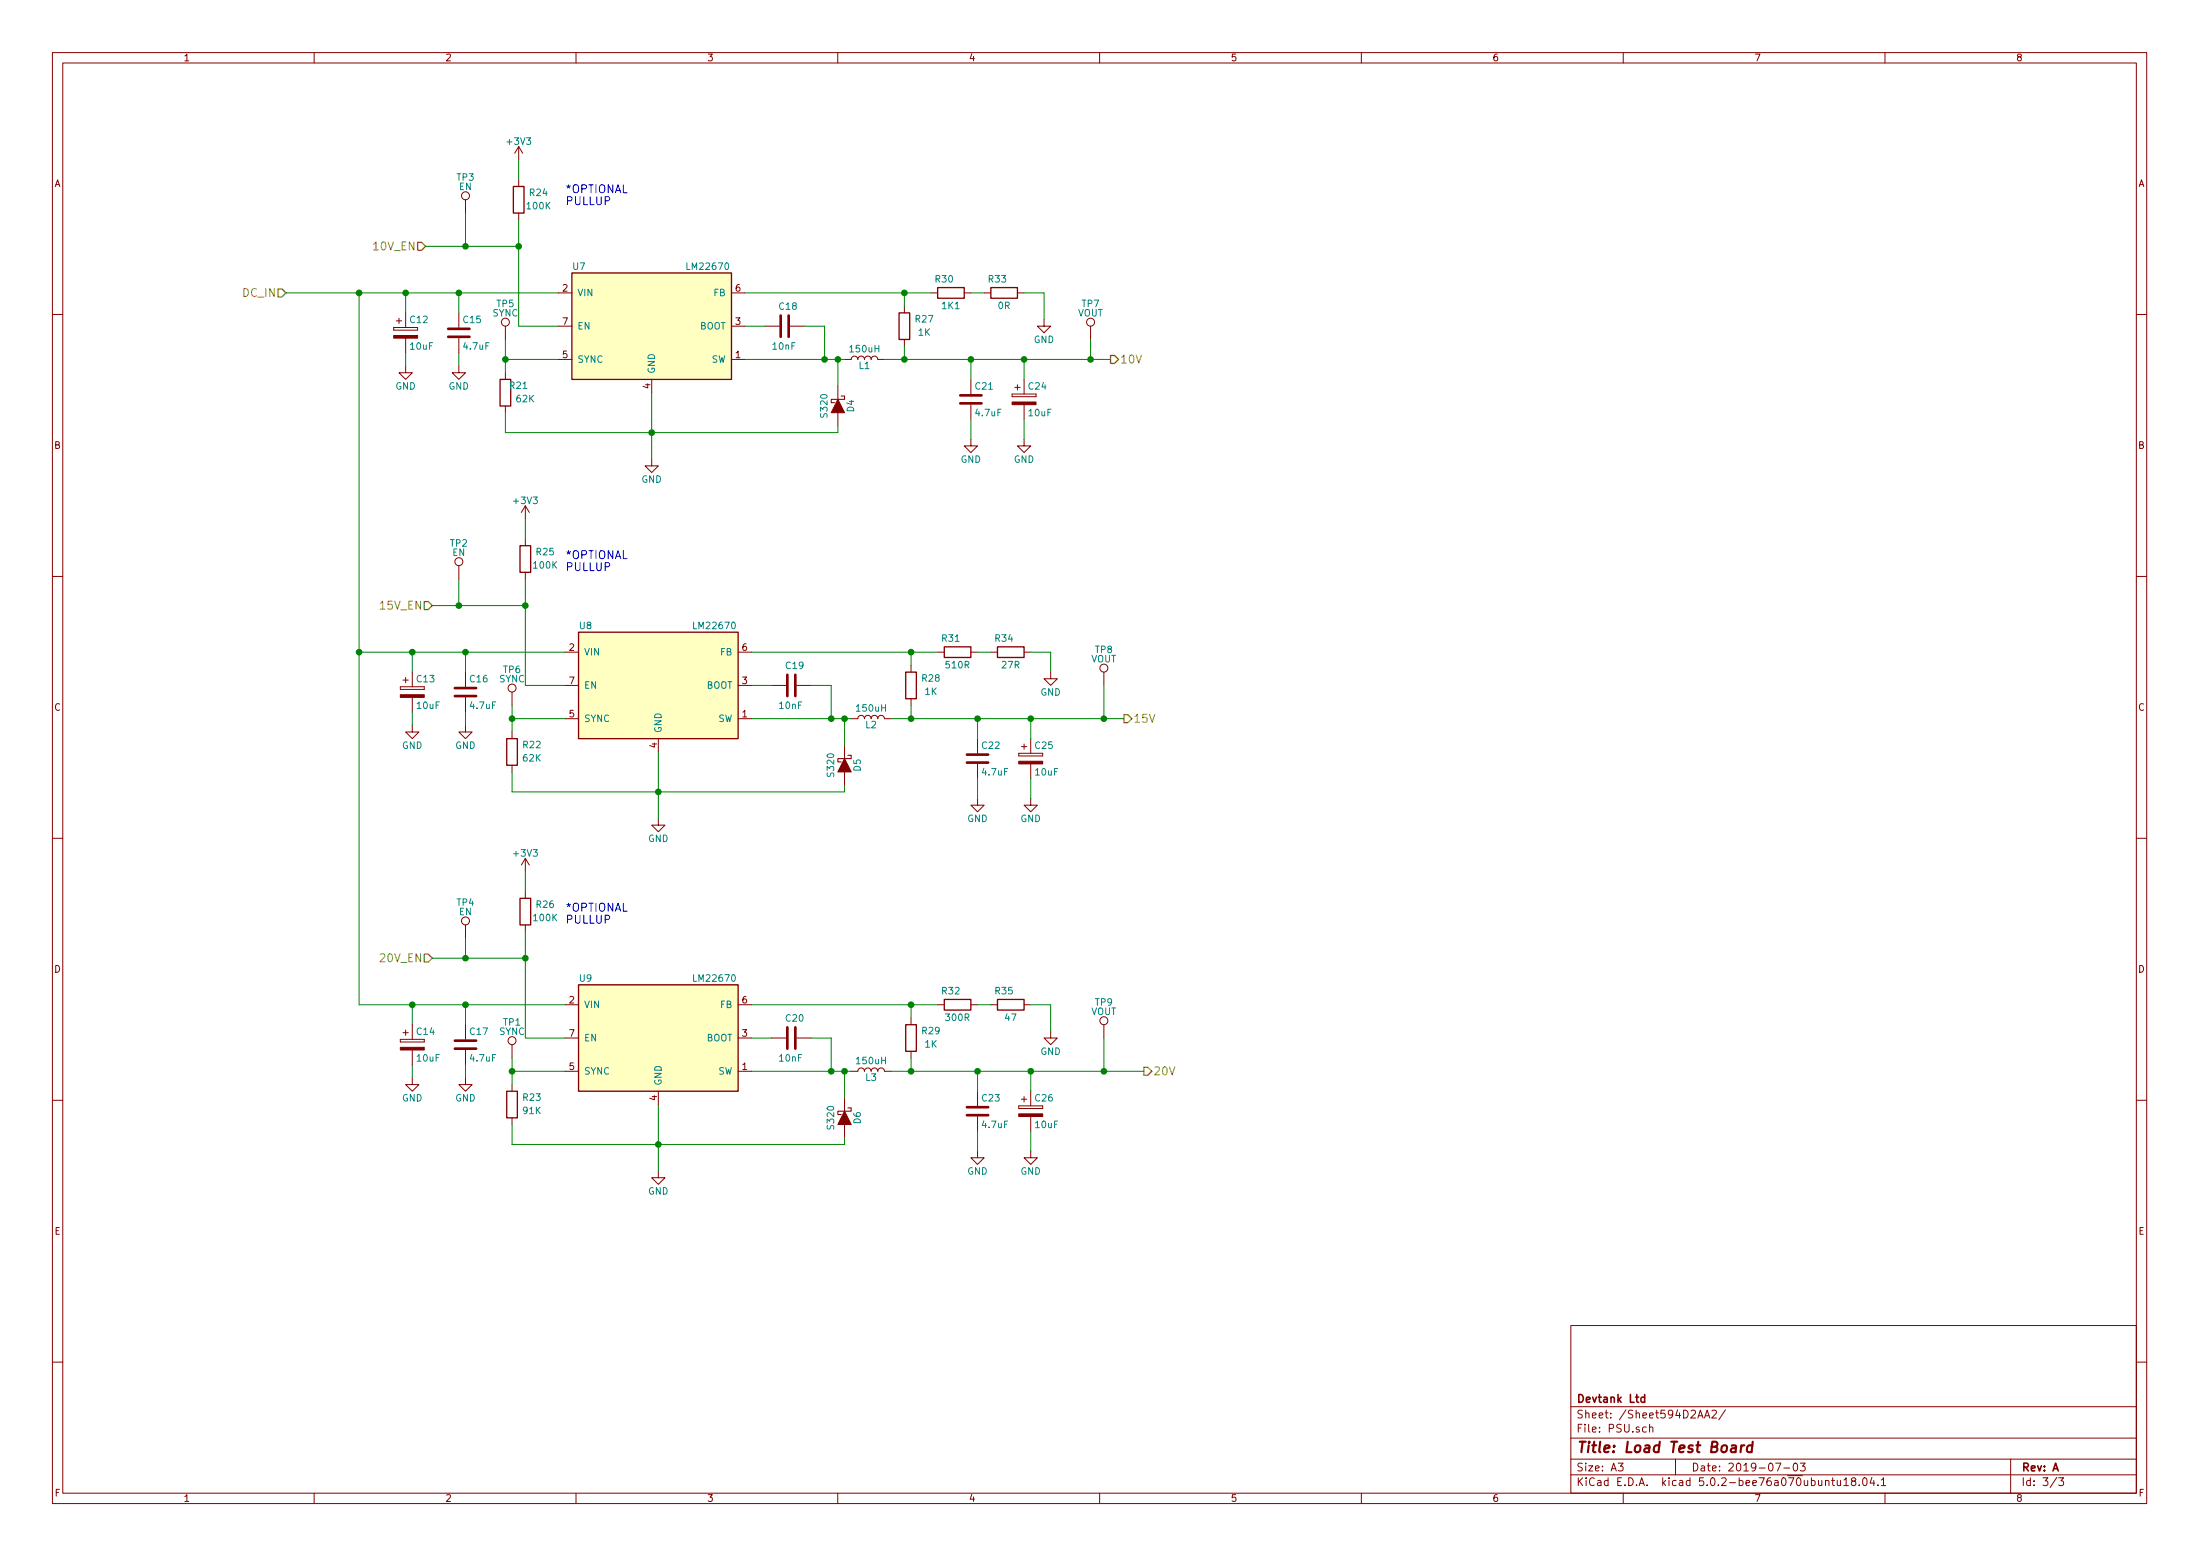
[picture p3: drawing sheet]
<svg xmlns="http://www.w3.org/2000/svg" width="420mm" height="297mm" viewBox="0 0 420 297" stroke-linecap="round" stroke-linejoin="round" font-family="sans-serif">
<g fill="none" stroke="#840000" stroke-width=".19">
<path d="M10 10h400v277h-400zM12 12h396v273.1h-396zM60 10v2M110 10v2M160 10v2M210 10v2M260 10v2M310 10v2M360 10v2M88.9 38.1v2.6M99.1 28l-.8 1.2M99.1 28v2.5"/>
<path d="M99.1 34.3v1.3M99.1 28l.7 1.2M77.5 59.7v2.8M87.6 59.7v2.8M99.1 40.7v1.2M106.7 55.9h2.5M139.7 55.9h2.5M172.7 58.5v1.2M177.8 55.9h1.3M184.1 55.9h1.3M188 55.9h1.2M194.3 55.9h1.3"/>
<path d="M10 60h2M75.2 62.5v.5zM75.2 63h4.6zM75.2 62.5h4.6zM75.7 61.3h1M76.2 60.7v1.1M77.5 69.9v1.3h1.2l-1.2 1.2-1.3-1.2h1.3M77.5 64.6v2.7M79.8 62.5v.5zM87.6 69.9v1.3h1.3l-1.3 1.2-1.2-1.2h1.2M87.6 64.6v2.7M96.5 62.3v2.5"/>
<path d="M96.5 71.2v1.2M96.5 77.5v1.3M106.7 62.3h2.5M106.7 68.6h2.5M124.5 72.4v2.6M139.7 62.3h2.5M139.7 68.6h2.5M146 62.3h2.8M150.9 62.3h2.8M160 73.7v7.6M161.3 68.6h1.3a.63 .63 0 0 1 .6-.6 .63 .63 0 0 1 .6 .6 .63 .63 0 0 1 .7-.6 .63 .63 0 0 1 .6 .6 .63 .63 0 0 1 .6-.6 .63 .63 0 0 1 .7 .6 .63 .63 0 0 1 .6-.6 .63 .63 0 0 1 .6 .6h1.3M172.7 64.8v1.3"/>
<path d="M185.4 72.4v2.8M185.4 77.3v2.7M193.3 75.2v.5zM193.3 75.7h4.6zM193.3 75.2h4.6zM193.8 74h1M194.3 73.4v1.1M195.6 72.4v2.8M195.6 77.3v2.7M197.9 75.2v.5zM199.4 61v1.3h1.3l-1.3 1.2-1.3-1.2h1.3M208.3 62.3v2.5"/>
<path d="M408 60h2M100.3 96.6l-.7 1.2M100.3 96.6v2.5M100.3 96.6l.8 1.2M124.5 87.7v1.2h1.2l-1.2 1.3-1.3-1.3h1.3M185.4 83.9v1.2h1.3l-1.3 1.3-1.3-1.3h1.3M195.6 83.9v1.2h1.2l-1.2 1.3-1.3-1.3h1.3M10 110h2M87.6 108v2.5M100.3 102.9v1.3M100.3 109.3v1.2M408 110h2"/>
<path d="M76.5 131.1v.5zM76.5 131.6h4.5zM76.5 131.1h4.5zM77 129.8h1M77.5 129.3v1M78.7 138.5v1.2h1.3l-1.3 1.3-1.2-1.3h1.2M78.7 128.3v2.8M78.7 133.1v2.8M81 131.1v.5zM88.9 138.5v1.2h1.3l-1.3 1.3-1.3-1.3h1.3M88.9 128.3v2.8M88.9 133.1v2.8"/>
<path d="M97.8 132.1v2.6M97.8 139.7v1.3M107.9 124.5h2.6M107.9 130.8h2.6M107.9 137.2h2.6M141 124.5h2.5M141 130.8h2.5M141 137.2h2.5M147.3 130.8h2.8M152.1 130.8h2.8M162.6 137.2h1.2a.63 .63 0 0 1 .7-.6 .63 .63 0 0 1 .6 .6 .63 .63 0 0 1 .6-.6 .63 .63 0 0 1 .7 .6 .63 .63 0 0 1 .6-.6 .63 .63 0 0 1 .6 .6 .63 .63 0 0 1 .7-.6 .63 .63 0 0 1 .6 .6h1.3M174 127v1.3"/>
<path d="M174 133.4v1.3M179.1 124.5h1.2M185.4 124.5h1.3M189.2 124.5h1.3M195.6 124.5h1.2M200.7 128.3v1.3h1.2l-1.2 1.2-1.3-1.2h1.3M210.8 128.3v2.5M97.8 146.1v1.3M125.7 156.2v1.3h1.3l-1.3 1.3-1.2-1.3h1.2M125.7 141v2.5M161.3 142.3v7.6M186.7 152.4v1.3h1.3l-1.3 1.3-1.3-1.3h1.3"/>
<path d="M186.7 141v2.8M186.7 145.8v2.8M194.6 143.8v.5zM194.6 144.3h4.5zM194.6 143.8h4.5zM195.1 142.5h1M195.6 142v1M196.8 152.4v1.3h1.3l-1.3 1.3-1.2-1.3h1.2M196.8 141v2.8M196.8 145.8v2.8M199.1 143.8v.5zM10 160h2"/>
<path d="M88.9 176.6v2.5M100.3 163.9v2.5M100.3 170.2v1.3M100.3 176.6v1.2M100.3 163.9l-.7 1.2M100.3 163.9l.8 1.2M408 160h2M76.5 198.4v.5zM76.5 198.9h4.5zM76.5 198.4h4.5zM77 197.1h1M77.5 196.6v1"/>
<path d="M78.7 195.6v2.8M81 198.4v.5zM88.9 195.6v2.8M97.8 199.4v2.6M107.9 191.8h2.6M107.9 198.2h2.6M141 191.8h2.5M141 198.2h2.5M147.3 198.2h2.8M152.1 198.2h2.8M174 194.3v1.3M179.1 191.8h1.2"/>
<path d="M185.4 191.8h1.3M189.2 191.8h1.3M195.6 191.8h1.2M200.7 196.9v1.3h1.2l-1.2 1.2-1.3-1.2h1.3M210.8 195.6v2.6M10 210h2M78.7 205.8v1.2h1.3l-1.3 1.3-1.2-1.3h1.2M78.7 200.4v2.8M88.9 205.8v1.2h1.3l-1.3 1.3-1.3-1.3h1.3M88.9 200.4v2.8M97.8 207v1.3M97.8 213.4v1.3"/>
<path d="M107.9 204.5h2.6M125.7 208.3v2.6M141 204.5h2.5M161.3 209.6v7.6M162.6 204.5h1.2a.63 .63 0 0 1 .7-.6 .63 .63 0 0 1 .6 .6 .63 .63 0 0 1 .6-.6 .63 .63 0 0 1 .7 .6 .63 .63 0 0 1 .6-.6 .63 .63 0 0 1 .6 .6 .63 .63 0 0 1 .7-.6 .63 .63 0 0 1 .6 .6h1.3M174 200.7v1.3M186.7 219.7v1.3h1.3l-1.3 1.3-1.3-1.3h1.3M186.7 208.3v2.8M186.7 213.1v2.8M194.6 211.1v.5zM194.6 211.6h4.5zM194.6 211.1h4.5z"/>
<path d="M195.1 209.8h1M195.6 209.3v1M196.8 219.7v1.3h1.3l-1.3 1.3-1.2-1.3h1.2M196.8 208.3v2.8M196.8 213.1v2.8M199.1 211.1v.5zM408 210h2M125.7 223.6v1.2h1.3l-1.3 1.3-1.2-1.3h1.2M300 253h108v32.1h-108zM10 260h2M300 278.5h108M300 274.5h108"/>
<path d="M300 268.5h108M309 279.3h1l-.5 .6 .4 .1v.7l-.2 .1-.7-.1M314.4 272.5l-.4-.1-.3 .3 .1 .6h.6M315 272.5l.3-.1 .3 .1 .1 .9M315 271.9v1.5M320 278.5v3M324.3 270.7l.4-1.5 .5 1.5M324.4 270.3h.7M325.5 270.7l.5-1.5 .5 1.5M325.7 270.3h.7M326.9 269.4l.6-.2 .3 .4-.9 1.1h.9M329.5 269.1l-1.3 2"/>
<path d="M339.1 279.3h1l-.6 1.5M342.6 279.5l.4-.2a.94 .94 0 0 1 0 1.5 .82 .82 0 0 1-.4-1.3zM343.8 279.3h1l-.6 .6 .5 .1v.7l-.3 .1-.6-.1M384 278.5v6.6M408 260h2M60 285.1v1.9M110 285.1v1.9M160 285.1v1.9M210 285.1v1.9M260 285.1v1.9M300 281.5h108M310 285.1v1.9"/>
<path d="M340.7 280.2h1.1M349.8 282.6h.6M350 282.1v1.3l.4 .2M350.9 282.6v.9l.4 .1 .2-.1M351.5 282.6v1M352.1 282.5l.5-.4v1.5M352.1 283.6h.9M353.9 282.7l-.3-.3 .3-.3h.3l.2 .3v.2l-.7 .2-.1 .2v.5l.3 .1h.3l.2-.3v-.3l-.2-.3M355.1 283.5v.1M355.9 282.3l.3-.2a.94 .94 0 0 1 0 1.5l-.4-.3-.1-.6zM357.5 282l-.4 1.1h1M357.9 282.6v1"/>
<path d="M358.6 283.5v.1M359.3 282.5l.4-.4v1.5M359.3 283.6h.8M360 285.1v1.9M392.8 282l-1.3 2M393.2 282.1h.9l-.5 .6 .4 .1v.7l-.2 .1-.6-.1"/>
<circle cx="88.9" cy="37.4" r=".76"/>
<circle cx="96.5" cy="61.5" r=".76"/>
<circle cx="208.3" cy="61.5" r=".76"/>
<circle cx="87.6" cy="107.2" r=".76"/>
<circle cx="97.8" cy="131.4" r=".76"/>
<circle cx="210.8" cy="127.5" r=".76"/>
<circle cx="88.9" cy="175.8" r=".76"/>
<circle cx="97.8" cy="198.7" r=".76"/>
<circle cx="210.8" cy="194.9" r=".76"/>
</g>
<path d="M332.6 275.9l-.2 1.3M333.1 275.9a.55 .55 0 0 0-.6 .4M334.7 276a.68 .68 0 0 0-1 .3l-.1 .5 .2 .3 .1 .1 .6-.1M334.7 275.2l-.2 2" fill="none" stroke="#840000" stroke-width=".41"/>
<path d="M314.1 266.8l-.4-.1-.3 .3 .1 .6h.6M314.1 266.2v1.5" fill="none" stroke="#840000" stroke-width=".3"/>
<path d="M53.1 55.2h.7l.8 .7-.8 .8h-.7zM79.8 46.3h.7l.8 .7-.8 .8h-.7zM212.1 67.9h.8l.7 .7-.7 .8h-.8zM81 114.8h.8l.7 .8-.7 .8h-.8zM214.6 136.4h.8l.8 .8-.8 .8h-.8zM81 182.2h.8l.7 .7-.7 .8h-.8zM218.4 203.7h.8l.8 .8-.8 .8h-.8z" fill="none" stroke="#848400" stroke-width=".25"/>
<g fill="none" stroke="#840000" stroke-width=".25">
<path d="M98 35.6h2.1v5.1h-2.1zM109.2 52.1h30.5v20.3h-30.5zM171.7 59.7h2v5.1h-2zM179.1 54.9h5v2h-5zM189.2 54.9h5.1v2h-5.1zM95.5 72.4h2v5.1h-2zM99.3 104.2h2v5.1h-2zM110.5 120.7h30.5v20.3h-30.5zM173 128.3h2v5.1h-2zM180.3 123.5h5.1v2h-5.1zM190.5 123.5h5.1v2h-5.1zM96.8 141h2v5.1h-2z"/>
<path d="M99.3 171.5h2v5.1h-2zM110.5 188h30.5v20.3h-30.5zM173 195.6h2v5.1h-2zM180.3 190.8h5.1v2h-5.1zM190.5 190.8h5.1v2h-5.1zM96.8 208.3h2v5.1h-2z"/>
</g>
<g fill="none" stroke="#840000" stroke-width=".51">
<path d="M85.6 64.3h4.1M85.6 62.8h4.1M149.1 60.2v4.1M150.6 60.2v4.1M183.4 77h4.1M183.4 75.5h4.1M86.9 132.9h4M86.9 131.4h4M150.4 128.8v4.1M151.9 128.8v4.1M184.7 145.6h4M184.7 144.1h4"/>
<path d="M86.9 198.7h4M150.4 196.1v4.1M151.9 196.1v4.1M86.9 200.2h4M184.7 212.9h4M184.7 211.4h4"/>
</g>
<g fill="none" stroke="#008400" stroke-width=".19">
<path d="M99.1 30.5v3.8M54.6 55.9h52.1M68.6 55.9v135.9h39.3M77.5 55.9v3.8M81.3 47h17.8M87.6 55.9v3.8M88.9 40.7v6.3M99.1 41.9v20.4h7.6M142.2 55.9h35.6M172.7 55.9v2.6M185.4 55.9h2.6M195.6 55.9h3.8v5.1"/>
<path d="M77.5 67.3v2.6M87.6 67.3v2.6M96.5 68.6h10.2M96.5 78.8v3.8h63.5v-1.3M96.5 64.8v6.4M124.5 75v12.7M142.2 68.6h19.1M142.2 62.3h3.8M153.7 62.3h3.8v6.3M160 68.6v5.1M168.9 68.6h43.2M172.7 66.1v2.5"/>
<path d="M185.4 68.6v3.8M195.6 68.6v3.8M208.3 64.8v3.8M100.3 99.1v3.8M185.4 80v3.9M195.6 80v3.9M82.5 115.6h17.8M87.6 110.5v5.1M100.3 110.5v20.3h7.6M68.6 124.5h39.3M78.7 124.5v3.8M78.7 135.9v2.6"/>
<path d="M88.9 124.5v3.8M88.9 135.9v2.6M97.8 137.2h10.1M97.8 134.7v5M143.5 124.5h35.6M143.5 137.2h19.1M143.5 130.8h3.8M154.9 130.8h3.8v6.4M161.3 137.2v5.1M170.2 137.2h44.4M174 124.5v2.5M174 134.7v2.5"/>
<path d="M186.7 124.5h2.5M186.7 137.2v3.8M196.8 124.5h3.9v3.8M196.8 137.2v3.8M210.8 130.8v6.4M97.8 147.4v3.8h63.5v-1.3M125.7 143.5v12.7M186.7 148.6v3.8M196.8 148.6v3.8M88.9 179.1v3.8M100.3 166.4v3.8M100.3 177.8v20.4h7.6"/>
<path d="M78.7 191.8v3.8M82.5 182.9h17.8M88.9 191.8v3.8M143.5 191.8h35.6M143.5 198.2h3.8M154.9 198.2h3.8v6.3M174 191.8v2.5M186.7 191.8h2.5M196.8 191.8h3.9v5.1M210.8 198.2v6.3M78.7 203.2v2.6M88.9 203.2v2.6"/>
<path d="M97.8 214.7v3.8h63.5v-1.3M97.8 202v5M97.8 204.5h10.1M125.7 210.9v12.7M143.5 204.5h19.1M161.3 204.5v5.1M170.2 204.5h48.2M174 202v2.5M186.7 204.5v3.8M186.7 215.9v3.8M196.8 204.5v3.8M196.8 215.9v3.8"/>
</g>
<g fill="#008400" stroke="#008400" stroke-width=".25">
<circle cx="172.7" cy="55.9" r=".51"/>
<circle cx="172.7" cy="68.6" r=".51"/>
<circle cx="157.5" cy="68.6" r=".51"/>
<circle cx="160" cy="68.6" r=".51"/>
<circle cx="124.5" cy="82.6" r=".51"/>
<circle cx="99.1" cy="47" r=".51"/>
<circle cx="77.5" cy="55.9" r=".51"/>
<circle cx="87.6" cy="55.9" r=".51"/>
<circle cx="185.4" cy="68.6" r=".51"/>
<circle cx="195.6" cy="68.6" r=".51"/>
<circle cx="174" cy="124.5" r=".51"/>
<circle cx="174" cy="137.2" r=".51"/>
<circle cx="158.8" cy="137.2" r=".51"/>
<circle cx="161.3" cy="137.2" r=".51"/>
<circle cx="125.7" cy="151.2" r=".51"/>
<circle cx="100.3" cy="115.6" r=".51"/>
<circle cx="78.7" cy="124.5" r=".51"/>
<circle cx="88.9" cy="124.5" r=".51"/>
<circle cx="186.7" cy="137.2" r=".51"/>
<circle cx="196.9" cy="137.2" r=".51"/>
<circle cx="174" cy="191.8" r=".51"/>
<circle cx="174" cy="204.5" r=".51"/>
<circle cx="158.8" cy="204.5" r=".51"/>
<circle cx="161.3" cy="204.5" r=".51"/>
<circle cx="125.7" cy="218.5" r=".51"/>
<circle cx="100.3" cy="182.9" r=".51"/>
<circle cx="78.7" cy="191.8" r=".51"/>
<circle cx="88.9" cy="191.8" r=".51"/>
<circle cx="186.7" cy="204.5" r=".51"/>
<circle cx="196.9" cy="204.5" r=".51"/>
<circle cx="68.6" cy="55.9" r=".51"/>
<circle cx="68.6" cy="124.5" r=".51"/>
<circle cx="97.8" cy="204.5" r=".51"/>
<circle cx="210.8" cy="204.5" r=".51"/>
<circle cx="88.9" cy="182.9" r=".51"/>
<circle cx="88.9" cy="47" r=".51"/>
<circle cx="87.6" cy="115.6" r=".51"/>
<circle cx="210.8" cy="137.2" r=".51"/>
<circle cx="208.3" cy="68.6" r=".51"/>
<circle cx="96.5" cy="68.6" r=".51"/>
<circle cx="97.8" cy="137.2" r=".51"/>
</g>
<g fill="#840000" stroke="#840000" stroke-width=".2">
<path d="M160 76.2l1.3 2.6h-2.6z"/>
<path d="M161.3 144.8l1.3 2.6h-2.6z"/>
<path d="M161.3 212.1l1.3 2.6h-2.6z"/>
</g>
<path d="M160.7 75.6h.6v.6h-2.6v.7h.7M161.9 144.2h.7v.6h-2.6v.7h.7M161.9 211.5h.7v.6h-2.6v.7h.7" fill="none" stroke="#840000" stroke-width=".2"/>
<g fill="#840000" stroke="#840000" stroke-width=".19">
<path d="M193.3 76.7h4.6v.6h-4.6z"/>
<path d="M75.2 64h4.6v.6h-4.6z"/>
<path d="M194.6 145.3h4.5v.5h-4.5z"/>
<path d="M76.5 132.6h4.5v.5h-4.5z"/>
<path d="M194.6 212.6h4.5v.5h-4.5z"/>
<path d="M76.5 199.9h4.5v.5h-4.5z"/>
</g>
<g fill="#ffffc2" stroke="#ffffc2" stroke-width=".19">
<path d="M110.5 188h30.5v20.3h-30.5z"/>
<path d="M110.5 120.7h30.5v20.3h-30.5z"/>
<path d="M109.2 52.1h30.5v20.3h-30.5z"/>
</g>
<text font-size="2.8" fill="#840000" x="301" y="277.3">Title: Load Test Board</text>
<g font-size="2.1" fill="#0000c2">
<text x="107.9" y="36.9">*OPTIONAL</text>
<text x="107.9" y="39.2">PULLUP</text>
<text x="107.9" y="106.7">*OPTIONAL</text>
<text x="107.9" y="109">PULLUP</text>
<text x="107.9" y="174">*OPTIONAL</text>
<text x="107.9" y="176.3">PULLUP</text>
</g>
<g font-size="2.1" fill="#848400">
<text x="71.6" y="47.8">10V_EN</text>
<text x="46.5" y="56.7">DC_IN</text>
<text x="213.9" y="69.4">10V</text>
<text x="72.9" y="116.4">15V_EN</text>
<text x="216.4" y="138">15V</text>
<text x="72.9" y="183.7">20V_EN</text>
<text x="220.2" y="205.3">20V</text>
</g>
<g font-size="2.1" fill="#840000">
<text x="301" y="267.8">Devtank Ltd</text>
<text x="301" y="273.5">File: PSU.sch</text>
<text x="301" y="270.8">Sheet: /Sheet594D2AA2/</text>
<text x="301" y="280.9">Size: A3</text>
<text x="323" y="280.9">Date: 2019-07-03</text>
<text x="386" y="280.9">Rev: A</text>
<text x="301" y="283.7">KiCad E.D.A. kicad 5.0.2-bee76a070ubuntu18.04.1</text>
<text x="386" y="283.7">Id: 3/3</text>
</g>
<g font-size="1.8" fill="#840000">
<text x="35" y="11.7">1</text>
<text x="85" y="11.7">2</text>
<text x="135" y="11.7">3</text>
<text x="185" y="11.7">4</text>
<text x="235" y="11.7">5</text>
<text x="285" y="11.7">6</text>
<text x="335" y="11.7">7</text>
<text x="385" y="11.7">8</text>
<text x="10.4" y="35.7">A</text>
<text x="408.4" y="35.7">A</text>
<text x="107.5" y="55.7">2</text>
<text x="140.5" y="55.7">6</text>
<text x="107.5" y="62">7</text>
<text x="140.5" y="62">3</text>
<text x="107.5" y="68.4">5</text>
<text x="140.5" y="68.4">1</text>
<text x="124.2" y="74.2" transform="rotate(-90 124.2 74.2)">4</text>
<text x="10.4" y="85.7">B</text>
<text x="408.4" y="85.7">B</text>
<text x="108.7" y="124.2">2</text>
<text x="141.8" y="124.2">6</text>
<text x="108.7" y="130.6">7</text>
<text x="141.8" y="130.6">3</text>
<text x="10.4" y="135.7">C</text>
<text x="108.7" y="136.9">5</text>
<text x="141.8" y="136.9">1</text>
<text x="408.4" y="135.7">C</text>
<text x="125.5" y="142.8" transform="rotate(-90 125.5 142.8)">4</text>
<text x="10.4" y="185.7">D</text>
<text x="408.4" y="185.7">D</text>
<text x="108.7" y="191.6">2</text>
<text x="141.8" y="191.6">6</text>
<text x="108.7" y="197.9">7</text>
<text x="141.8" y="197.9">3</text>
<text x="108.7" y="204.3">5</text>
<text x="141.8" y="204.3">1</text>
<text x="125.5" y="210.1" transform="rotate(-90 125.5 210.1)">4</text>
<text x="10.4" y="235.7">E</text>
<text x="408.4" y="235.7">E</text>
<text x="10.5" y="285.7">F</text>
<text x="35" y="286.7">1</text>
<text x="85" y="286.7">2</text>
<text x="135" y="286.7">3</text>
<text x="185" y="286.7">4</text>
<text x="235" y="286.7">5</text>
<text x="285" y="286.7">6</text>
<text x="335" y="286.7">7</text>
<text x="385" y="286.7">8</text>
<text x="408.5" y="285.7">F</text>
</g>
<g font-size="1.8" fill="#008484">
<text x="97" y="27.6">+3V3</text>
<text x="87.3" y="34.5">TP3</text>
<text x="87.7" y="36.3">EN</text>
<text x="100.7" y="40">100K</text>
<text x="101.2" y="37.4">R24</text>
<text x="109.4" y="51.5">U7</text>
<text x="131.4" y="51.5">LM22670</text>
<text x="178.7" y="53.9">R30</text>
<text x="188.8" y="53.9">R33</text>
<text x="94.9" y="58.6">TP5</text>
<text x="110.2" y="56.6">VIN</text>
<text x="136.3" y="56.6">FB</text>
<text x="148.9" y="59.1">C18</text>
<text x="180" y="59">1K1</text>
<text x="190.7" y="59">0R</text>
<text x="206.7" y="58.6">TP7</text>
<text x="78.4" y="61.7">C12</text>
<text x="88.5" y="61.7">C15</text>
<text x="94.1" y="60.4">SYNC</text>
<text x="110.2" y="62.9">EN</text>
<text x="133.6" y="62.9">BOOT</text>
<text x="174.9" y="61.6">R27</text>
<text x="175.4" y="64.1">1K</text>
<text x="197.4" y="65.5">GND</text>
<text x="205.8" y="60.4">VOUT</text>
<text x="78.4" y="66.8">10uF</text>
<text x="88.6" y="66.8">4.7uF</text>
<text x="110.2" y="69.3">SYNC</text>
<text x="125.1" y="71.4" transform="rotate(-90 125.1 71.4)">GND</text>
<text x="135.8" y="69.3">SW</text>
<text x="147.7" y="66.8">10nF</text>
<text x="162.5" y="67.3">150uH</text>
<text x="164.1" y="70.4">L1</text>
<text x="75.5" y="74.4">GND</text>
<text x="85.7" y="74.4">GND</text>
<text x="97.4" y="74.3">R21</text>
<text x="98.7" y="76.8">62K</text>
<text x="186.3" y="74.4">C21</text>
<text x="196.5" y="74.4">C24</text>
<text x="158" y="79.6" transform="rotate(-90 158 79.6)">S320</text>
<text x="163.1" y="78.6" transform="rotate(-90 163.1 78.6)">D4</text>
<text x="186.4" y="79.5">4.7uF</text>
<text x="196.5" y="79.5">10uF</text>
<text x="183.5" y="88.4">GND</text>
<text x="193.6" y="88.4">GND</text>
<text x="122.5" y="92.2">GND</text>
<text x="98.2" y="96.2">+3V3</text>
<text x="86" y="104.4">TP2</text>
<text x="86.4" y="106.1">EN</text>
<text x="102.5" y="106">R25</text>
<text x="102" y="108.5">100K</text>
<text x="110.7" y="120.1">U8</text>
<text x="111.5" y="125.1">VIN</text>
<text x="132.7" y="120.1">LM22670</text>
<text x="137.6" y="125.1">FB</text>
<text x="180" y="122.5">R31</text>
<text x="190.1" y="122.5">R34</text>
<text x="209.2" y="124.7">TP8</text>
<text x="79.7" y="130.3">C13</text>
<text x="89.8" y="130.3">C16</text>
<text x="95.4" y="130.3">SYNC</text>
<text x="96.2" y="128.5">TP6</text>
<text x="111.5" y="131.5">EN</text>
<text x="134.8" y="131.5">BOOT</text>
<text x="150.1" y="127.7">C19</text>
<text x="176.1" y="130.1">R28</text>
<text x="180.7" y="127.6">510R</text>
<text x="191.4" y="127.6">27R</text>
<text x="208.4" y="126.5">VOUT</text>
<text x="79.7" y="135.3">10uF</text>
<text x="89.9" y="135.3">4.7uF</text>
<text x="111.5" y="137.8">SYNC</text>
<text x="137.1" y="137.8">SW</text>
<text x="148.9" y="135.3">10nF</text>
<text x="163.7" y="135.9">150uH</text>
<text x="176.7" y="132.7">1K</text>
<text x="198.7" y="132.8">GND</text>
<text x="76.8" y="143">GND</text>
<text x="86.9" y="143">GND</text>
<text x="99.9" y="142.8">R22</text>
<text x="126.4" y="140" transform="rotate(-90 126.4 140)">GND</text>
<text x="165.4" y="139">L2</text>
<text x="187.6" y="143">C22</text>
<text x="197.8" y="143">C25</text>
<text x="99.9" y="145.4">62K</text>
<text x="159.3" y="148.1" transform="rotate(-90 159.3 148.1)">S320</text>
<text x="164.4" y="147.2" transform="rotate(-90 164.4 147.2)">D5</text>
<text x="187.7" y="148">4.7uF</text>
<text x="197.8" y="148">10uF</text>
<text x="123.8" y="160.7">GND</text>
<text x="184.7" y="156.9">GND</text>
<text x="194.9" y="156.9">GND</text>
<text x="98.2" y="163.5">+3V3</text>
<text x="87.3" y="172.9">TP4</text>
<text x="102.5" y="173.3">R26</text>
<text x="87.7" y="174.7">EN</text>
<text x="102" y="175.9">100K</text>
<text x="110.7" y="187.4">U9</text>
<text x="132.7" y="187.4">LM22670</text>
<text x="180" y="189.8">R32</text>
<text x="190.1" y="189.8">R35</text>
<text x="209.2" y="192">TP9</text>
<text x="79.7" y="197.6">C14</text>
<text x="89.8" y="197.6">C17</text>
<text x="95.4" y="197.6">SYNC</text>
<text x="96.2" y="195.8">TP1</text>
<text x="111.5" y="192.4">VIN</text>
<text x="137.6" y="192.4">FB</text>
<text x="150.1" y="195">C20</text>
<text x="176.1" y="197.4">R29</text>
<text x="180.7" y="194.9">300R</text>
<text x="192" y="194.9">47</text>
<text x="208.4" y="193.8">VOUT</text>
<text x="79.7" y="202.7">10uF</text>
<text x="89.9" y="202.7">4.7uF</text>
<text x="111.5" y="198.8">EN</text>
<text x="134.8" y="198.8">BOOT</text>
<text x="148.9" y="202.7">10nF</text>
<text x="163.7" y="203.2">150uH</text>
<text x="176.7" y="200">1K</text>
<text x="198.7" y="201.4">GND</text>
<text x="111.5" y="205.1">SYNC</text>
<text x="126.4" y="207.3" transform="rotate(-90 126.4 207.3)">GND</text>
<text x="137.1" y="205.1">SW</text>
<text x="165.4" y="206.3">L3</text>
<text x="76.8" y="210.3">GND</text>
<text x="86.9" y="210.3">GND</text>
<text x="99.9" y="210.1">R23</text>
<text x="99.9" y="212.7">91K</text>
<text x="159.3" y="215.5" transform="rotate(-90 159.3 215.5)">S320</text>
<text x="164.4" y="214.5" transform="rotate(-90 164.4 214.5)">D6</text>
<text x="187.6" y="210.3">C23</text>
<text x="187.7" y="215.4">4.7uF</text>
<text x="197.8" y="210.3">C26</text>
<text x="197.8" y="215.4">10uF</text>
<text x="184.7" y="224.2">GND</text>
<text x="194.9" y="224.2">GND</text>
<text x="123.8" y="228.1">GND</text>
</g>
</svg>
